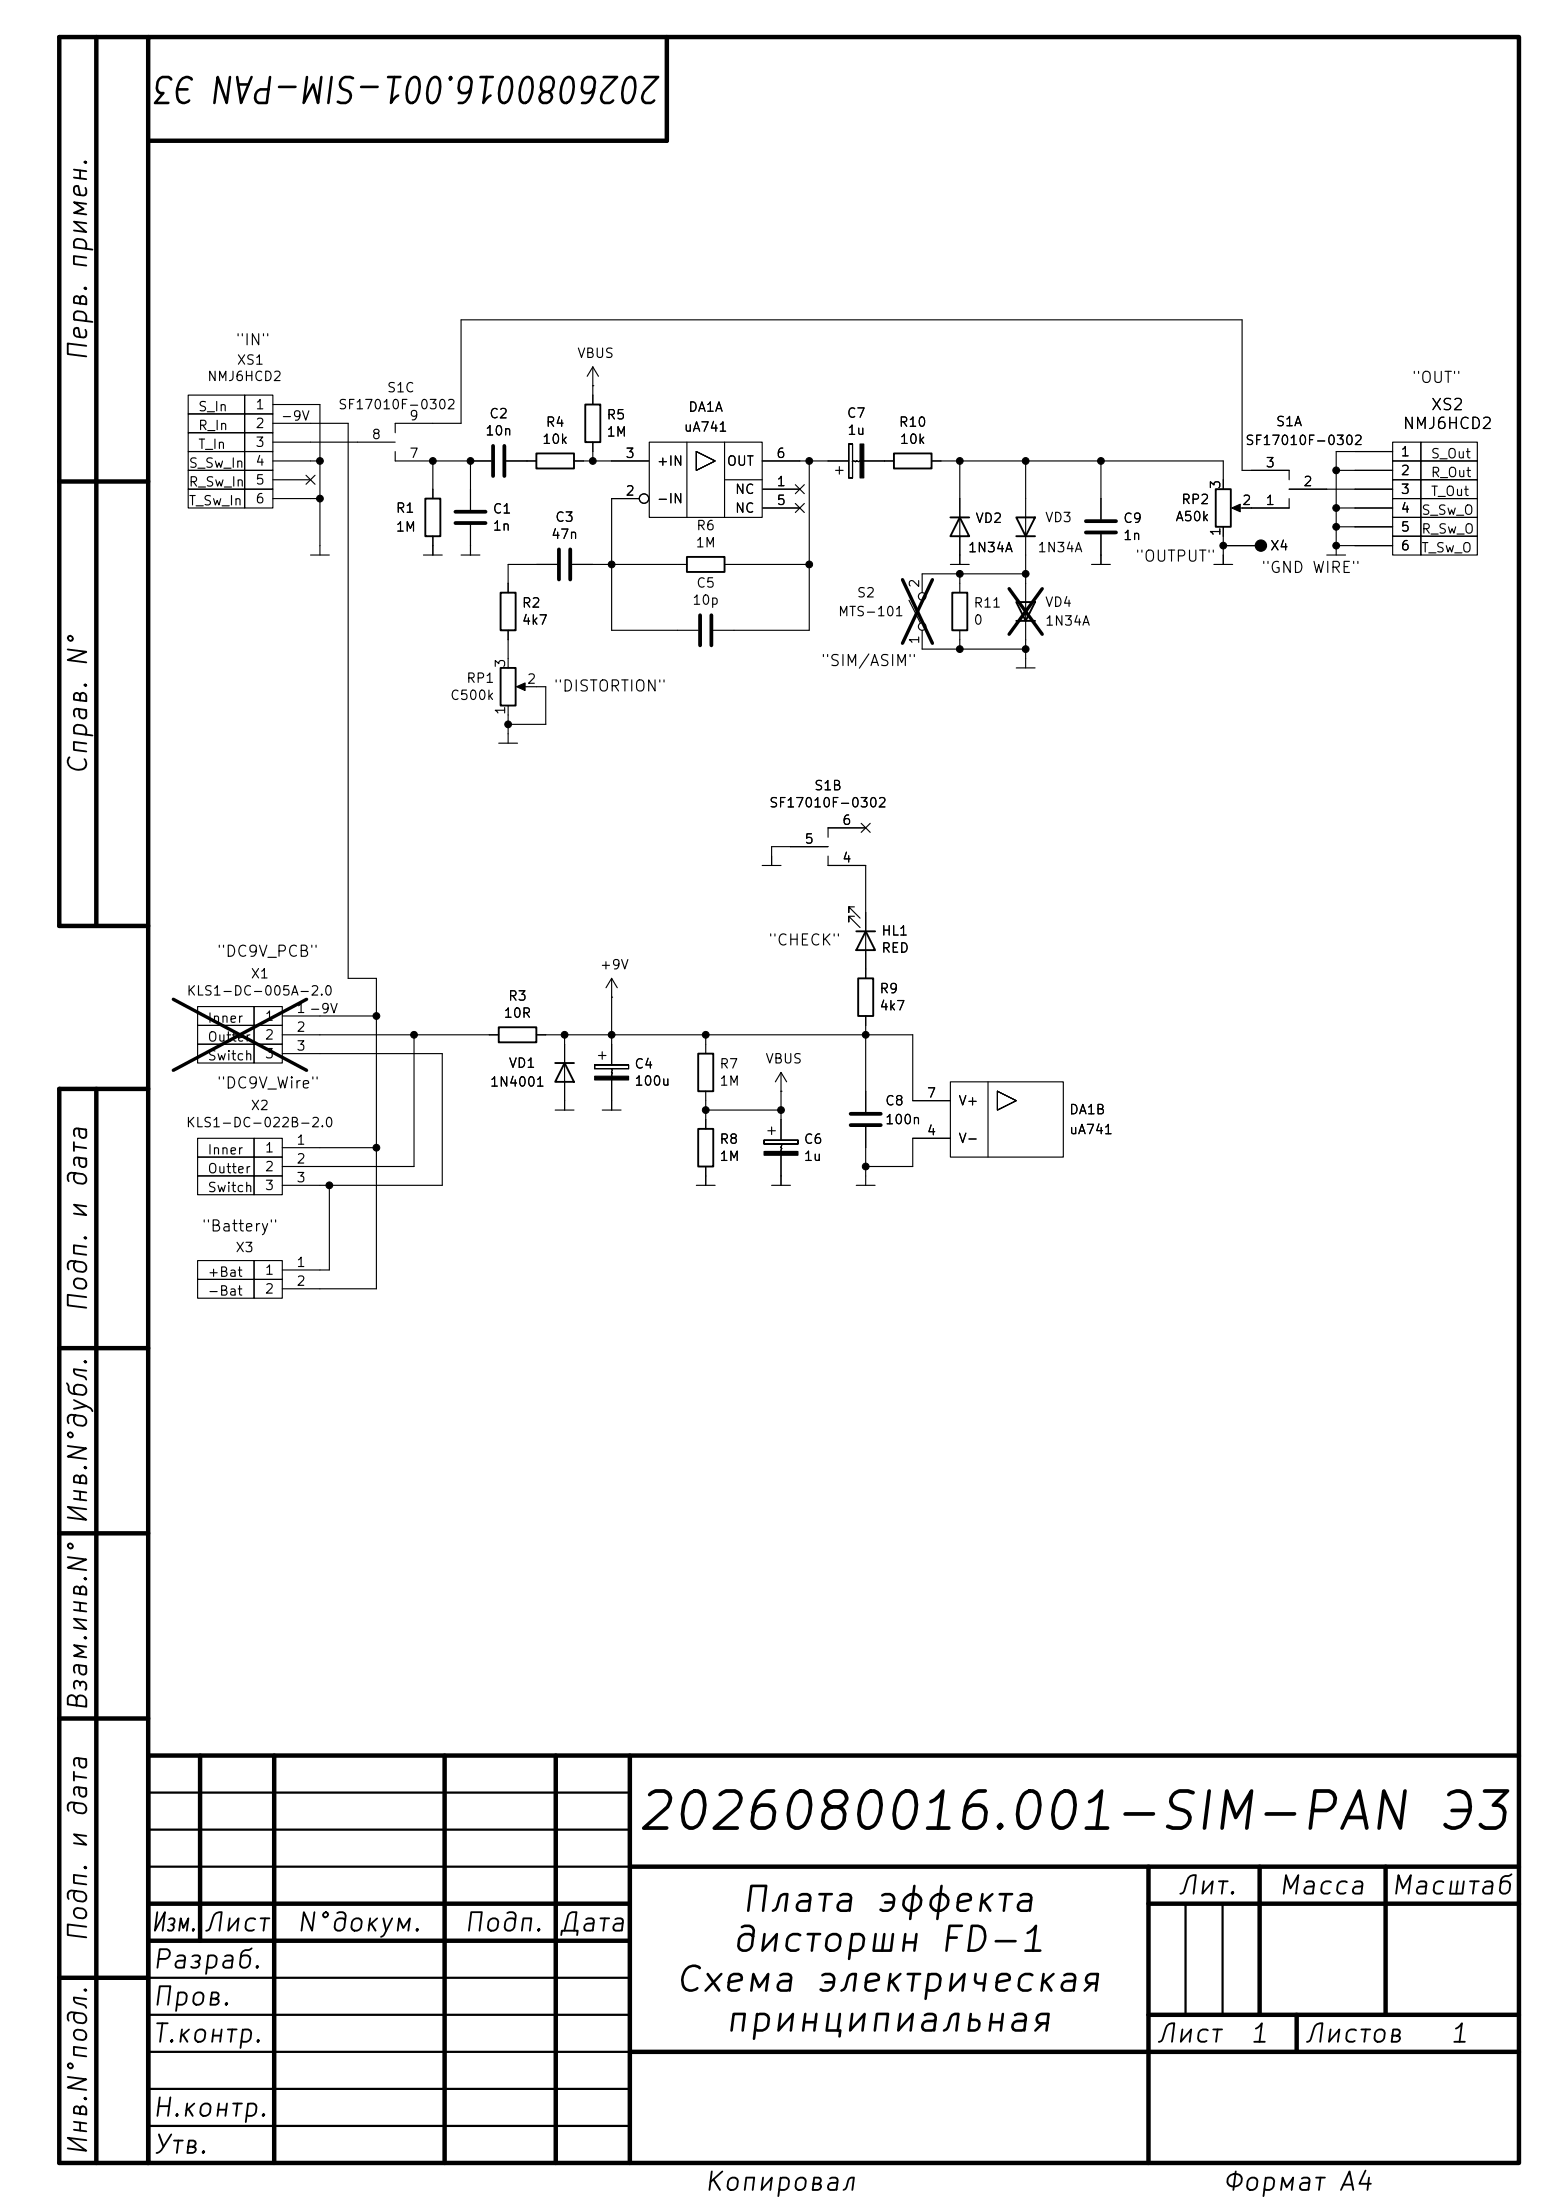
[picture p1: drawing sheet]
<svg xmlns="http://www.w3.org/2000/svg" width="210mm" height="297mm" viewBox="0 0 210 297" stroke-linecap="round" stroke-linejoin="round" font-family="sans-serif">
<g fill="none" stroke="#000" stroke-width=".6">
<path d="M13 5v120M20 5h185v287h-185zM20 5h-12v120h12M90 5v14h-70M8 65h12M13 147v145M20 147h-12v145h12M8 182h12M8 207h12M8 232h12M27 237v25M37 237v55"/>
<path d="M60 237v55M75 237v55M85 237v55M205 237h-185v55M20 257h65M85 252h120M155 257h50M155 252v40M170 252v20M187 252v20M8 267h12M20 262h65"/>
<path d="M85 277h120M155 272h50M175 272v5"/>
</g>
<path d="M20 252h65M20 247h65M20 242h65M160 257v15M165 257v15M20 277h65M20 272h65M20 267h65M20 287h65M20 282h65" fill="none" stroke="#000" stroke-width=".3"/>
<g fill="#000" stroke="#000" stroke-width=".15">
<path d="M116.1 59.9h.5v4.6h-.5zM166.2 68.6l1.2-.5v1zM69.7 92.7l1.2-.5v1zM80.3 145.3h4.5v.5h-4.5zM103.1 155.4h4.6v.6h-4.6z"/>
<circle cx="170.2" cy="73.7" r=".76"/>
</g>
<g fill="none" stroke="#000" stroke-width=".15">
<path d="M25.4 53.3h7.6v2.6h-7.6zM25.4 55.9h7.6v2.5h-7.6zM25.4 58.4h7.6v2.6h-7.6zM33 53.3h3.8v2.6h-3.8zM33 55.9h3.8v2.5h-3.8zM33 58.4h3.8v2.6h-3.8zM36.8 54.6h6.4v20.3M36.8 57.2h10.2v74.9h3.8v41.9h-12.7M36.8 59.7h16.5M53.3 58.4v-1.2h8.9v-14h105.4v20.3h6.4v1.3M80 52.1h.1M80 49.5l-.8 1.3"/>
<path d="M80 49.5l.8 1.3M80 49.5v5.1M80 59.7v2.5M87.6 59.7h15.3v10.2h-15.3zM92.7 59.7v10.2M97.8 59.7v10.2M114.6 59.9v4.6zM114.6 59.9h.5zM115.1 59.9v4.6zM188 59.7h3.8v2.5h-3.8zM191.8 59.7h7.6v2.5h-7.6zM25.4 61h7.6v2.5h-7.6z"/>
<path d="M25.4 63.5h7.6v2.5h-7.6zM25.4 66h7.6v2.6h-7.6zM33 61h3.8v2.5h-3.8zM33 63.5h3.8v2.5h-3.8zM33 66h3.8v2.6h-3.8zM36.8 62.2h6.4M36.8 64.8h5.1M36.8 67.3h6.4M41.3 64.2l1.2 1.2M41.9 74.9h2.5M42.5 64.2l-1.2 1.2M53.3 61v1.2h13"/>
<path d="M57.1 74.9h2.6M58.4 62.2v5.1M58.4 72.4v2.5M62.2 74.9h2.6M63.5 62.2v6.6M63.5 70.9v4M68.3 62.2h4.1M75.2 76.2h-6.6v3.8M77.2 76.2h15.5M77.5 62.2h10.1M86.3 67.3h-3.8v17.8h11.7M94 61l2.5 1.2-2.5 1.3z"/>
<path d="M97.8 64.8h5.1M97.8 76.2h11.4M102.9 62.2h11.7M102.9 66h5M102.9 68.6h5M107.3 65.4l1.3 1.2M107.3 68l1.3 1.2M108.6 65.4l-1.3 1.2M108.6 68l-1.3 1.2M109.2 62.2v22.9h-12.9M112.8 63.5h1M113.3 63v1"/>
<path d="M114.6 64.5h.5zM116.6 62.2h4M125.7 62.2h39.4v3.8M128.3 76.2h2.5M129.5 62.2v14M129.5 77.5v2.5M138.4 62.2v28M138.4 77.5h-13.9v2.5M147.3 76.2h2.6M148.6 62.2v7.9M148.6 72.1v4.1M163.8 76.2h2.6"/>
<path d="M165.1 73.7h5.1M165.1 71.1v5.1M174 66h14M174 67.3v1.3h-7.4M179.1 74.9h2.5M180.3 73.7h7.7M180.3 63.5h7.7M180.3 68.6h7.7M180.3 71.1h7.7M188 62.2h3.8v2.6h-3.8zM188 64.8h3.8v2.5h-3.8zM188 67.3h3.8v2.6h-3.8z"/>
<path d="M188 69.9h3.8v2.5h-3.8zM188 72.4h3.8v2.5h-3.8zM188 61h-7.7v13.9M191.8 62.2h7.6v2.6h-7.6zM191.8 64.8h7.6v2.5h-7.6zM191.8 67.3h7.6v2.6h-7.6zM191.8 69.9h7.6v2.5h-7.6zM191.8 72.4h7.6v2.5h-7.6zM68.6 85.1v5.1M68.6 95.3v5M70.1 92.7h3.6v5.1h-5.1M122.7 81l1.5 3.1"/>
<path d="M124.5 85.1v2.5h13.9M129.5 85.1v2.5M137.2 90.2h2.5M67.3 100.3h2.5M102.9 116.8h2.5M111.8 114.3h-7.7v2.5M111.8 115.6v1.2h5v15.3M116.2 111.2l1.2 1.2M116.8 111.8h-5v1.2M117.4 111.2l-1.2 1.2M26.7 135.9h7.6v2.5h-7.6zM26.7 138.4h7.6v2.6h-7.6z"/>
<path d="M34.3 135.9h3.8v2.5h-3.8zM34.3 138.4h3.8v2.6h-3.8zM38.1 137.2h12.7M38.1 139.7h29.2M55.9 139.7v17.8h-17.8M72.4 139.7h50.8v8.9h5.1M76.2 139.7v10.2M82.5 134.6h.1M82.5 132.1v11.7M82.5 132.1l-.7 1.3M82.5 132.1l.8 1.3M95.2 139.7v2.5"/>
<path d="M115.3 122.4h-.7v.8v-.8l1.5 1.6M115.3 123.7h-.7v.8v-.8l1.5 1.5M116.8 137.2v12.9M26.7 141h7.6v2.5h-7.6zM26.7 153.7h7.6v2.5h-7.6zM26.7 156.2h7.6v2.6h-7.6zM26.7 158.8h7.6v2.5h-7.6zM34.3 141h3.8v2.5h-3.8zM34.3 153.7h3.8v2.5h-3.8zM34.3 156.2h3.8v2.6h-3.8zM34.3 158.8h3.8v2.5h-3.8zM38.1 142.2h21.6v17.8h-21.6"/>
<path d="M38.1 154.9h12.7M74.9 149.9h2.6M80.3 143.8v.5zM80.3 144.3h4.5zM80.3 143.8h4.5zM80.8 142.5h1M81.3 142v1M81.3 149.9h2.5M82.5 145.8v4.1M84.8 143.8v.5zM95.2 147.3v5.1M95.2 157.5v2.5"/>
<path d="M95.2 149.9h10.2M103.1 153.9v.5zM103.1 154.4h4.6zM103.1 153.9h4.6zM103.6 152.7h1M104.1 152.1v1.1M105.4 147.3h.1M105.4 144.8v9.1M105.4 156v4M105.4 144.8l-.8 1.3M105.4 144.8l.8 1.3M107.7 153.9v.5z"/>
<path d="M116.8 152.1v7.9M128.3 146.1h15.2v10.1h-15.2zM128.3 153.7h-5.1v3.8h-6.4M133.3 146.1v10.1M134.6 147.3l2.6 1.3-2.6 1.3zM26.7 170.2h7.6v2.5h-7.6zM26.7 172.7h7.6v2.6h-7.6zM34.3 170.2h3.8v2.5h-3.8zM34.3 172.7h3.8v2.6h-3.8zM44.4 160v11.5h-6.3M94 160h2.5M104.1 160h2.6"/>
<path d="M115.6 160h2.5"/>
<circle cx="86.9" cy="67.3" r=".63"/>
<circle cx="124.5" cy="84.6" r=".51"/>
<circle cx="124.5" cy="80.5" r=".51"/>
</g>
<g fill="none" stroke="#000" stroke-width=".25">
<path d="M79 54.6h2v5.1h-2zM57.4 67.3h2v5.1h-2zM72.4 61.2h5.1v2h-5.1zM92.7 75.2h5.1v2h-5.1zM120.6 61.2h5.1v2h-5.1zM128.3 69.9h2.5M129.5 69.9l1.3 2.5h-2.5zM137.2 69.9h2.5l-1.3 2.5zM137.2 72.4h2.5M164.1 66h2v5.1h-2zM67.6 80h2v5.1h-2zM67.6 90.2h2v5.1h-2z"/>
<path d="M128.5 80h2.1v5.1h-2.1zM137.2 81.3h2.5l-1.3 2.5zM137.2 83.8h2.5M67.3 138.7h5.1v2h-5.1zM115.6 125.7h2.5M115.8 132.1h2.1v5.1h-2.1zM116.8 125.7l1.3 2.6h-2.5zM74.9 143.5h2.6M76.2 143.5l1.3 2.6h-2.6zM94.2 152.4h2.1v5.1h-2.1zM94.2 142.2h2.1v5.1h-2.1z"/>
</g>
<path d="M121.8 78.3l4 8.5M125.8 78.3l-4 8.5M136.2 79.5l4.5 6.1M140.7 79.5l-4.5 6.1M23.4 134.9l18 9.6M41.4 134.9l-18 9.6" fill="none" stroke="#000" stroke-width=".46"/>
<path d="M61.5 70.6h4M61.5 69.1h4M66.5 60.2v4.1M68.1 60.2v4.1M75.4 74.2v4M77 74.2v4M146.6 71.9h4M146.6 70.4h4M94.5 83.1v4M96 83.1v4M114.8 150.4h4.1M114.8 151.9h4.1" fill="none" stroke="#000" stroke-width=".51"/>
<g fill="#000" stroke="#000" stroke-width=".13">
<circle cx="43.2" cy="62.2" r=".46"/>
<circle cx="43.2" cy="67.3" r=".46"/>
<circle cx="58.4" cy="62.2" r=".46"/>
<circle cx="63.5" cy="62.2" r=".46"/>
<circle cx="80" cy="62.2" r=".46"/>
<circle cx="82.5" cy="76.2" r=".46"/>
<circle cx="109.2" cy="76.2" r=".46"/>
<circle cx="109.2" cy="62.2" r=".46"/>
<circle cx="129.5" cy="77.5" r=".46"/>
<circle cx="129.5" cy="62.2" r=".46"/>
<circle cx="138.4" cy="77.5" r=".46"/>
<circle cx="138.4" cy="62.2" r=".46"/>
<circle cx="148.6" cy="62.2" r=".46"/>
<circle cx="165.1" cy="73.7" r=".46"/>
<circle cx="180.3" cy="73.7" r=".46"/>
<circle cx="180.3" cy="71.1" r=".46"/>
<circle cx="180.3" cy="63.5" r=".46"/>
<circle cx="180.3" cy="68.6" r=".46"/>
<circle cx="68.6" cy="97.8" r=".46"/>
<circle cx="129.5" cy="87.6" r=".46"/>
<circle cx="138.4" cy="87.6" r=".46"/>
<circle cx="50.8" cy="137.2" r=".46"/>
<circle cx="55.9" cy="139.7" r=".46"/>
<circle cx="76.2" cy="139.7" r=".46"/>
<circle cx="82.5" cy="139.7" r=".46"/>
<circle cx="95.2" cy="139.7" r=".46"/>
<circle cx="116.8" cy="139.7" r=".46"/>
<circle cx="50.8" cy="154.9" r=".46"/>
<circle cx="95.2" cy="149.9" r=".46"/>
<circle cx="105.4" cy="149.9" r=".46"/>
<circle cx="116.8" cy="157.5" r=".46"/>
<circle cx="44.4" cy="160" r=".46"/>
</g>
<text font-size="5" x="85.5" y="248.3">2026080016.001-SIM-PAN Э3</text>
<text font-size="3.5" x="89.7" y="9.3" transform="rotate(-180 89.7 9.3)">2026080016.001-SIM-PAN Э3</text>
<g font-size="3.4">
<text x="99.7" y="259">Плата эффекта</text>
<text x="90.8" y="269.7">Схема электрическая</text>
<text x="98.4" y="264.4">дисторшн FD-1</text>
<text x="97.4" y="275.1">принципиальная</text>
</g>
<g font-size="2.5">
<text x="12.4" y="36.8" transform="rotate(-90 12.4 36.8)">примен.</text>
<text x="12.4" y="49.1" transform="rotate(-90 12.4 49.1)">Перв.</text>
<text x="12.4" y="90.4" transform="rotate(-90 12.4 90.4)">N°</text>
<text x="12.4" y="104.9" transform="rotate(-90 12.4 104.9)">Справ.</text>
<text x="12.4" y="165" transform="rotate(-90 12.4 165)">и дата</text>
<text x="12.4" y="177.5" transform="rotate(-90 12.4 177.5)">Подп.</text>
<text x="12.4" y="206.1" transform="rotate(-90 12.4 206.1)">Инв.N°дубл.</text>
<text x="12.4" y="231.3" transform="rotate(-90 12.4 231.3)">Взам.инв.N°</text>
<text x="12.4" y="250" transform="rotate(-90 12.4 250)">и дата</text>
<text x="158.7" y="256.4">Лит.</text>
<text x="172.3" y="256.4">Масса</text>
<text x="187.5" y="256.4">Масштаб</text>
<text x="12.4" y="262.5" transform="rotate(-90 12.4 262.5)">Подп.</text>
<text x="20.2" y="261.4">Изм.</text>
<text x="27.2" y="261.4">Лист</text>
<text x="39.8" y="261.4">N°докум.</text>
<text x="62.4" y="261.4">Подп.</text>
<text x="75.1" y="261.4">Дата</text>
<text x="20.3" y="266.4">Разраб.</text>
<text x="20.3" y="271.4">Пров.</text>
<text x="20.3" y="276.4">Т.контр.</text>
<text x="155.8" y="276.4">Лист</text>
<text x="168.5" y="276.4">1</text>
<text x="175.8" y="276.4">Листов</text>
<text x="195.5" y="276.4">1</text>
<text x="20.3" y="286.4">Н.контр.</text>
<text x="12.4" y="291.3" transform="rotate(-90 12.4 291.3)">Инв.N°подл.</text>
<text x="20.3" y="291.4">Утв.</text>
<text x="94.8" y="296.4">Копировал</text>
<text x="164.8" y="296.4">Формат A4</text>
</g>
<g font-size="1.5">
<text x="31.7" y="47">&quot;IN&quot;</text>
<text x="190.5" y="52.1">&quot;OUT&quot;</text>
<text x="189.2" y="58.3">NMJ6HCD2</text>
<text x="193" y="55.8">XS2</text>
<text x="153.1" y="76.2">&quot;OUTPUT&quot;</text>
<text x="170.1" y="77.7">&quot;GND WIRE&quot;</text>
<text x="74.6" y="93.7">&quot;DISTORTION&quot;</text>
<text x="110.7" y="90.3">&quot;SIM/ASIM&quot;</text>
<text x="29.2" y="129.6">&quot;DC9V_PCB&quot;</text>
<text x="103.6" y="128">&quot;CHECK&quot;</text>
<text x="29.2" y="147.3">&quot;DC9V_Wire&quot;</text>
<text x="27.1" y="166.6">&quot;Battery&quot;</text>
</g>
<g font-size="1.3">
<text x="27.9" y="51.8">NMJ6HCD2</text>
<text x="31.9" y="49.6">XS1</text>
<text x="52.1" y="53.3">S1C</text>
<text x="77.8" y="48.6">VBUS</text>
<text x="26.6" y="55.9">S_In</text>
<text x="26.6" y="58.4">R_In</text>
<text x="34.4" y="55.6">1</text>
<text x="34.4" y="58.1">2</text>
<text x="37.8" y="57.1">-9V</text>
<text x="45.5" y="55.6">SF17010F-0302</text>
<text x="50.1" y="59.6">8</text>
<text x="55.1" y="57.1">9</text>
<text x="65.4" y="59.1">10n</text>
<text x="65.9" y="56.8">C2</text>
<text x="73.6" y="57.9">R4</text>
<text x="81.8" y="56.9">R5</text>
<text x="81.8" y="59.3">1M</text>
<text x="92.2" y="58.6">uA741</text>
<text x="92.8" y="55.9">DA1A</text>
<text x="114.2" y="56.7">C7</text>
<text x="114.3" y="59">1u</text>
<text x="121.2" y="57.9">R10</text>
<text x="172.1" y="57.9">S1A</text>
<text x="25.4" y="63.5">S_Sw_In</text>
<text x="26.6" y="60.9">T_In</text>
<text x="34.4" y="60.7">3</text>
<text x="34.4" y="63.2">4</text>
<text x="34.4" y="65.7">5</text>
<text x="55.1" y="62.1">7</text>
<text x="73.1" y="60.2">10k</text>
<text x="84.3" y="62.1">3</text>
<text x="88.5" y="63.2">+IN</text>
<text x="98" y="63.2">OUT</text>
<text x="104.7" y="62.1">6</text>
<text x="104.7" y="66">1</text>
<text x="114.8" y="63.2">~</text>
<text x="121.3" y="60.2">10k</text>
<text x="168" y="60.4">SF17010F-0302</text>
<text x="170.7" y="63.4">3</text>
<text x="175.8" y="66">2</text>
<text x="188.9" y="61.9">1</text>
<text x="188.9" y="64.5">2</text>
<text x="193" y="62.2">S_Out</text>
<text x="193" y="64.7">R_Out</text>
<text x="25.4" y="66">R_Sw_In</text>
<text x="25.4" y="68.6">T_Sw_In</text>
<text x="34.4" y="68.3">6</text>
<text x="53.3" y="69.5">R1</text>
<text x="66.4" y="69.6">C1</text>
<text x="66.4" y="72">1n</text>
<text x="74.8" y="70.8">C3</text>
<text x="84.3" y="67.2">2</text>
<text x="88.5" y="68.3">-IN</text>
<text x="93.9" y="71.9">R6</text>
<text x="99.1" y="67">NC</text>
<text x="99.1" y="69.5">NC</text>
<text x="104.7" y="68.5">5</text>
<text x="131.6" y="70.9">VD2</text>
<text x="141" y="70.8">VD3</text>
<text x="151.5" y="70.9">C9</text>
<text x="158.5" y="70.7">A50k</text>
<text x="159.3" y="68.4">RP2</text>
<text x="165" y="66.1" transform="rotate(-90 165 66.1)">3</text>
<text x="167.5" y="68.5">2</text>
<text x="170.7" y="68.5">1</text>
<text x="188.9" y="67">3</text>
<text x="188.9" y="69.5">4</text>
<text x="191.7" y="69.8">S_Sw_O</text>
<text x="193" y="67.3">T_Out</text>
<text x="53.3" y="72.1">1M</text>
<text x="74.3" y="73.1">47n</text>
<text x="93.8" y="74.2">1M</text>
<text x="130.5" y="74.9">1N34A</text>
<text x="139.9" y="74.9">1N34A</text>
<text x="151.5" y="73.2">1n</text>
<text x="165" y="72.5" transform="rotate(-90 165 72.5)">1</text>
<text x="171.3" y="74.6">X4</text>
<text x="188.9" y="72.1">5</text>
<text x="188.9" y="74.6">6</text>
<text x="191.7" y="74.9">T_Sw_O</text>
<text x="191.7" y="72.4">R_Sw_O</text>
<text x="70.3" y="82.3">R2</text>
<text x="93.3" y="82">10p</text>
<text x="93.9" y="79.7">C5</text>
<text x="113" y="83.5">MTS-101</text>
<text x="115.6" y="81">S2</text>
<text x="124.4" y="79.5" transform="rotate(-90 124.4 79.5)">2</text>
<text x="131.3" y="82.3">R11</text>
<text x="141" y="82.2">VD4</text>
<text x="70.3" y="84.7">4k7</text>
<text x="124.4" y="87.1" transform="rotate(-90 124.4 87.1)">1</text>
<text x="131.3" y="84.7">0</text>
<text x="141" y="84.8">1N34A</text>
<text x="60.7" y="94.8">C500k</text>
<text x="62.8" y="92.5">RP1</text>
<text x="68.5" y="90.3" transform="rotate(-90 68.5 90.3)">3</text>
<text x="71" y="92.6">2</text>
<text x="68.5" y="96.6" transform="rotate(-90 68.5 96.6)">1</text>
<text x="109.8" y="107">S1B</text>
<text x="103.7" y="109.3">SF17010F-0302</text>
<text x="113.6" y="111.7">6</text>
<text x="108.5" y="114.2">5</text>
<text x="113.6" y="116.8">4</text>
<text x="80.9" y="131.2">+9V</text>
<text x="118.9" y="126.6">HL1</text>
<text x="118.9" y="128.9">RED</text>
<text x="25.1" y="134.7">KLS1-DC-005A-2.0</text>
<text x="33.7" y="132.4">X1</text>
<text x="39.9" y="137.1">1 -9V</text>
<text x="67.9" y="137.7">10R</text>
<text x="68.5" y="135.4">R3</text>
<text x="118.6" y="134.4">R9</text>
<text x="118.6" y="136.7">4k7</text>
<text x="27.9" y="143.5">Switch</text>
<text x="27.9" y="138.4">Inner</text>
<text x="27.9" y="140.9">Outter</text>
<text x="35.6" y="138.1">1</text>
<text x="35.6" y="140.7">2</text>
<text x="35.6" y="143.2">3</text>
<text x="39.9" y="139.6">2</text>
<text x="39.9" y="142.2">3</text>
<text x="103.2" y="143.9">VBUS</text>
<text x="66" y="147">1N4001</text>
<text x="68.6" y="144.5">VD1</text>
<text x="83.5" y="145.2" transform="rotate(-90 83.5 145.2)">~</text>
<text x="85.5" y="144.6">C4</text>
<text x="85.5" y="146.9">100u</text>
<text x="97" y="144.6">R7</text>
<text x="97" y="146.9">1M</text>
<text x="119.4" y="149.6">C8</text>
<text x="125" y="148.5">7</text>
<text x="129.3" y="149.6">V+</text>
<text x="25" y="152.5">KLS1-DC-022B-2.0</text>
<text x="33.7" y="150.2">X2</text>
<text x="35.6" y="155.9">1</text>
<text x="39.9" y="154.9">1</text>
<text x="97" y="154.7">R8</text>
<text x="106.4" y="155.3" transform="rotate(-90 106.4 155.3)">~</text>
<text x="108.4" y="154.7">C6</text>
<text x="119.4" y="152.1">100n</text>
<text x="125" y="153.6">4</text>
<text x="129.3" y="154.6">V-</text>
<text x="144.2" y="150.7">DA1B</text>
<text x="144.2" y="153.4">uA741</text>
<text x="27.9" y="156.2">Inner</text>
<text x="27.9" y="161.3">Switch</text>
<text x="27.9" y="158.7">Outter</text>
<text x="35.6" y="158.4">2</text>
<text x="35.6" y="161">3</text>
<text x="39.9" y="157.4">2</text>
<text x="39.9" y="159.9">3</text>
<text x="97" y="157">1M</text>
<text x="108.4" y="157">1u</text>
<text x="27.9" y="172.7">+Bat</text>
<text x="31.7" y="169.4">X3</text>
<text x="35.6" y="172.4">1</text>
<text x="39.9" y="171.4">1</text>
<text x="39.9" y="173.9">2</text>
<text x="27.9" y="175.2">-Bat</text>
<text x="35.6" y="175">2</text>
</g>
</svg>
